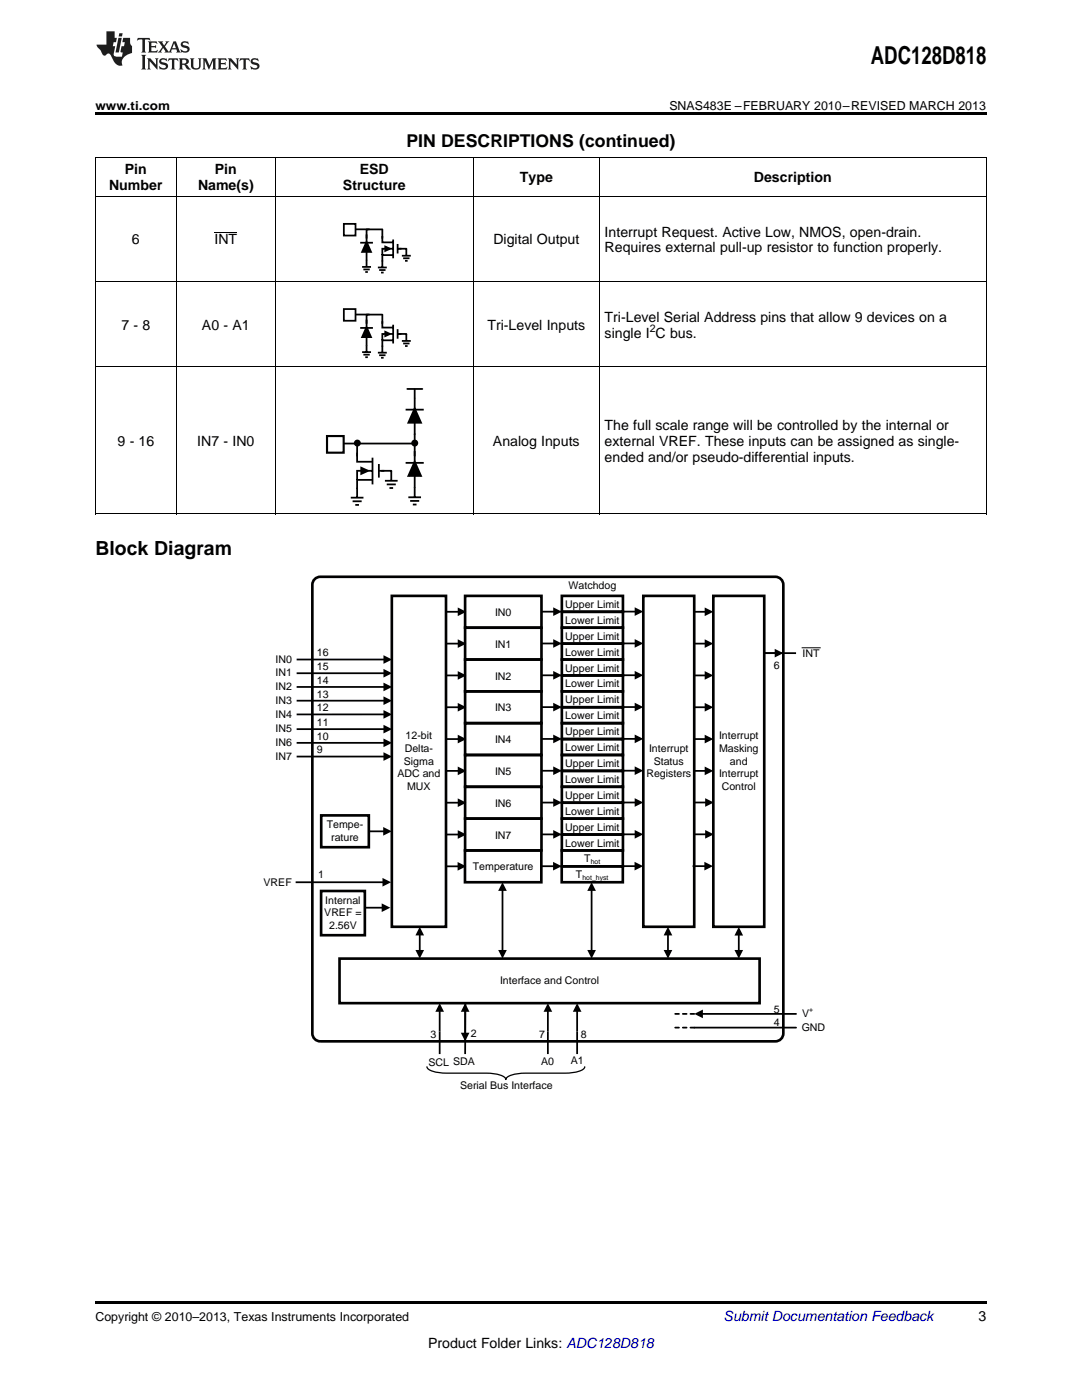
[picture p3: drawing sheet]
<svg xmlns="http://www.w3.org/2000/svg" width="216mm" height="279mm" viewBox="0 0 216 279" stroke-linecap="round" stroke-linejoin="round" font-family="sans-serif">
<path d="M19 259.7h177.8v.5h-177.8z" fill="#000"/>
<path d="M78.2 118.9h10.8v66.1h-10.8z" fill-rule="evenodd" fill="#fff"/>
<path d="M62.6 115.8l.8-.6 .5-.1h90.8a1.59 1.59 0 0 1 1.6 1.6v89.5a1.59 1.59 0 0 1-1.6 1.6h-90.8a1.59 1.59 0 0 1-1.6-1.6v-89.5zM78.2 118.9h10.8v66.1h-10.8z" fill="none" stroke="#000" stroke-width=".53"/>
<path d="M142.3 118.9h10.2v66.1h-10.2z" fill-rule="evenodd" fill="#fff"/>
<path d="M142.3 118.9h10.2v66.1h-10.2z" fill="none" stroke="#000" stroke-width=".53"/>
<path d="M59.2 131.6h17.5M59.2 134.4h17.5M59.2 137.1h17.5M59.2 139.8h17.5M152.5 130.4h2.3M76.7 142.6h-17.5M76.7 145.5h-17.5M76.7 148.3h-17.5" fill="none" stroke="#000" stroke-width=".35"/>
<path d="M76.5 130.8l1.7 .8-1.7 .9zM76.5 133.5l1.7 .9-1.7 .8zM76.5 136.2l1.7 .9-1.7 .9zM76.5 139l1.7 .8-1.7 .9zM154.6 129.5l1.7 .9-1.7 .8zM76.5 141.7l1.7 .9-1.7 .8zM76.5 144.7l1.7 .8-1.7 .9zM76.5 147.4l1.7 .9-1.7 .8z" fill="#000"/>
<path d="M67.7 191.3h83.9v8.9h-83.9z" fill-rule="evenodd" fill="#fff"/>
<g fill="none" stroke="#000" stroke-width=".53">
<path d="M92.8 118.9h15.2v6.4h-15.2zM112.1 118.9h12.2v3.2h-12.2zM92.8 125.3h15.2v6.3h-15.2zM92.8 131.6h15.2v6.4h-15.2zM92.8 138h15.2v6.3h-15.2zM112.1 122.1h12.2v3.2h-12.2zM112.1 125.3h12.2v3.1h-12.2zM112.1 128.4h12.2v3.2h-12.2zM112.1 131.6h12.2v3.2h-12.2zM112.1 134.8h12.2v3.2h-12.2zM112.1 138h12.2v3.1h-12.2zM92.8 144.3h15.2v6.4h-15.2z"/>
<path d="M92.8 150.7h15.2v6.3h-15.2zM112.1 141.1h12.2v3.2h-12.2zM112.1 144.3h12.2v3.2h-12.2zM112.1 147.5h12.2v3.2h-12.2zM112.1 150.7h12.2v3.1h-12.2zM112.1 153.8h12.2v3.2h-12.2zM67.7 191.3h83.9v8.9h-83.9z"/>
</g>
<g fill="none" stroke="#000" stroke-width=".35">
<path d="M89 134.8h2.6M89 122.1h2.6M89 128.4h2.6M108 122.1h2.6M108 128.4h2.6M108 134.8h2.6M124.3 122.1h2.6M124.3 128.4h2.6M124.3 134.8h2.6M138.3 134.8h2.5M138.3 122.1h2.5M138.3 128.4h2.5"/>
<path d="M89 141.1h2.6M89 153.8h2.6M89 147.5h2.6M108 141.1h2.6M108 147.5h2.6M108 153.8h2.6M124.3 141.1h2.6M124.3 147.5h2.6M124.3 153.8h2.6M138.3 141.1h2.5M138.3 153.8h2.5M138.3 147.5h2.5"/>
<path d="M100.3 177.6v12.2M118 177.6v12.2M133.3 186.5v3.3M147.4 186.5v3.3M87.7 201.7v8.7M92.8 201.7v4.6M92.9 200.1l-.1 10.3M109.3 201.7v8.7"/>
</g>
<g fill="#000">
<path d="M91.3 121.2l1.8 .9-1.8 .9zM91.3 127.6l1.8 .8-1.8 .9zM91.3 133.9l1.8 .9-1.8 .9zM110.4 121.2l1.7 .9-1.7 .8zM110.4 127.6l1.7 .8-1.7 .9zM110.4 133.9l1.7 .9-1.7 .8zM126.6 121.2l1.8 .9-1.8 .8zM126.6 127.5l1.8 .9-1.8 .9zM126.6 133.9l1.8 .9-1.8 .8zM140.6 121.2l1.7 .9-1.7 .9zM140.6 127.6l1.7 .8-1.7 .9zM140.6 133.9l1.7 .9-1.7 .9z"/>
<path d="M91.3 140.3l1.8 .8-1.8 .9zM91.3 146.6l1.8 .9-1.8 .9zM91.3 153l1.8 .8-1.8 .9zM110.4 140.3l1.7 .8-1.7 .9zM110.4 146.6l1.7 .9-1.7 .8zM110.4 153l1.7 .8-1.7 .9zM126.6 140.2l1.8 .9-1.8 .9zM126.6 146.6l1.8 .9-1.8 .8zM126.6 152.9l1.8 .9-1.8 .9zM140.6 140.3l1.7 .8-1.7 .9zM140.6 146.6l1.7 .9-1.7 .9zM140.6 153l1.7 .8-1.7 .9z"/>
<path d="M100.3 176.1l.8 1.7h-1.7zM118 176.1l.9 1.7h-1.7zM99.4 189.6h1.7l-.8 1.7zM117.2 189.6h1.7l-.9 1.7zM133.3 185l.8 1.7h-1.7zM132.4 189.6h1.7l-.8 1.7zM147.4 185l.9 1.7h-1.7zM146.6 189.6h1.7l-.9 1.7zM87.7 200.2l.9 1.7h-1.7zM92.8 200.2l.9 1.7h-1.7zM92 206.1h1.7l-.9 1.7zM109.3 200.2l.9 1.7h-1.7z"/>
</g>
<path d="M128.4 118.9h10.1v66.1h-10.1z" fill-rule="evenodd" fill="#fff"/>
<path d="M128.4 118.9h10.1v66.1h-10.1zM92.8 157h15.2v6.4h-15.2zM112.1 157h12.2v3.2h-12.2zM92.8 163.4h15.2v6.3h-15.2zM112.1 160.2h12.2v3.2h-12.2zM112.1 163.4h12.2v3.1h-12.2zM112.1 166.5h12.2v3.2h-12.2z" fill="none" stroke="#000" stroke-width=".53"/>
<g fill="none" stroke="#000" stroke-width=".35">
<path d="M152.4 130.3l6.4 .1M76.7 151h-17.5M76.5 176.1h-17.5M89 160.2h2.6M89 166.5h2.6M108 160.2h2.6M108 166.5h2.6M124.3 160.2h2.6M124.3 166.5h2.6M83.8 186.5v3.3M115.2 201.7v8.7M134.7 202.3h.8"/>
<path d="M134.7 205.1h.8M136.2 202.3h.8M136.2 205.1h.8M137.8 202.3h.7M137.8 205.1h21.1M140 202.3h18.9"/>
</g>
<path d="M76.5 150.1l1.7 .9-1.7 .8zM91.3 159.3l1.8 .9-1.8 .9zM110.4 159.3l1.7 .9-1.7 .8zM126.6 159.3l1.8 .9-1.8 .8zM76.3 175.2l1.7 .9-1.7 .8zM91.3 165.7l1.8 .8-1.8 .9zM110.4 165.7l1.7 .8-1.7 .9zM126.6 165.6l1.8 .9-1.8 .9zM83.8 185l.8 1.7h-1.7zM82.9 189.6h1.7l-.8 1.7zM115.2 200.2l.8 1.7h-1.7zM138.5 202.3l1.8-.8v1.7z" fill="#000"/>
<path d="M85.2 212.9a1.65 1.65 0 0 0 1.5 1l2.4 .3h8.8a5 5 0 0 1 2.9 1l.1 .2a1.65 1.65 0 0 1 1.5-.9l2.5-.3 8.7-.1a5 5 0 0 0 3-.9l.1-.3" fill="none" stroke="#000" stroke-width=".25"/>
<path d="M160 129.3h3.8" fill="none" stroke="#000" stroke-width=".2"/>
<path d="M64.1 177.8h8.7v8.8h-8.7z" fill-rule="evenodd" fill="#fff"/>
<path d="M64.1 177.8h8.7v8.8h-8.7z" fill="none" stroke="#000" stroke-width=".53"/>
<path d="M138.4 160.2h2.5M138.4 166.5h2.5M72.8 181.2h3.6" fill="none" stroke="#000" stroke-width=".35"/>
<path d="M140.7 159.3l1.7 .9-1.7 .8zM140.7 165.6l1.7 .9-1.7 .9zM76.2 180.3l1.7 .9-1.7 .8z" fill="#000"/>
<path d="M64.1 162.7h9.5v6.4h-9.5z" fill-rule="evenodd" fill="#fff"/>
<path d="M64.1 162.7h9.5v6.4h-9.5zM92.8 169.7h15.2v6.4h-15.2zM112.1 169.7h12.2v3.2h-12.2zM112.1 172.9h12.2v3.2h-12.2z" fill="none" stroke="#000" stroke-width=".53"/>
<path d="M73.6 165.9h3.1M89 172.9h2.5M108 172.9h2.6M124.3 172.9h2.5M138.2 172.9h2.6" fill="none" stroke="#000" stroke-width=".35"/>
<path d="M82.7 81.5l1.3 2.9h-2.5zM82.7 92.1l1.3 2.9h-2.5zM76.5 165.1l1.7 .8-1.7 .9zM91.3 172l1.7 .9-1.7 .9zM110.4 172l1.7 .9-1.7 .8zM126.6 172l1.7 .9-1.7 .8zM140.6 172l1.7 .9-1.7 .8z" fill="#000"/>
<path d="M19.1 73.2v29.4M35.2 73.2v29.4M54.9 73.2v29.4M94.4 73.2v29.4M119.5 73.2v29.4M196.8 73.2v29.4M19 102.5h177.8" fill="none" stroke="#000" stroke-width=".2"/>
<path d="M82.7 79.4v19.7M68.7 88.5h14M80.9 81.8h3.7M80.9 92.4h3.7M81.5 99.2h2.5M81.8 100h1.8M82.7 81.5l1.3 2.9h-2.5zM82.7 92.1l1.3 2.9h-2.5zM82.4 100.7h.7" fill="none" stroke="#000" stroke-width=".36"/>
<path d="M65.3 87h3.3v3.3h-3.3z" fill-rule="evenodd" fill="#fff"/>
<path d="M65.3 87h3.3v3.3h-3.3z" fill="none" stroke="#000" stroke-width=".43"/>
<g fill="none" stroke="#000" stroke-width=".36">
<path d="M81.3 77.6h3M82.7 77.7v1.7M70 99.3h2.5M71.3 90.3v1.9h2.9M71.3 97.3v1.9M71.3 88.5v2.5M72.1 93.3l1.3 .7-1.3 .6zM74.2 95.8h-2.9v1.8M74.3 94h-3v1.8M74.3 91.3v5.4M75.6 92.6v2.7M75.8 94h.9"/>
<path d="M76.1 94l2 .1M76.8 95.9h2.5M77.2 96.7h1.8M77.7 97.4h.7M78.1 94v1.9M70.4 100h1.8M70.9 100.8h.7"/>
<circle cx="71.3" cy="88.4" r=".51"/>
<circle cx="82.8" cy="88.4" r=".51"/>
</g>
<g fill="#000">
<path d="M73.1 65.3l.9 2h-1.7zM72.1 93.3l1.3 .7-1.3 .6z"/>
<circle cx="71.3" cy="88.4" r=".51"/>
<circle cx="82.8" cy="88.4" r=".51"/>
</g>
<path d="M19.1 56.2v17M35.2 56.2v17M54.9 56.2v17M94.4 56.2v17M119.5 56.2v17M196.8 56.2v17M19 73.2h177.8" fill="none" stroke="#000" stroke-width=".2"/>
<path d="M71 62.8h2.7M71.9 65.4h2.5M72.3 70.3h1.7M72.5 70.8h1.3M72.9 71.3h.5M73.1 65.3l.9 2h-1.7zM73.1 63.8v6.4M76.3 62.8h-3.2v1.7" fill="none" stroke="#000" stroke-width=".35"/>
<path d="M68.6 61.7h2.3v2.3h-2.3z" fill-rule="evenodd" fill="#fff"/>
<g fill="none" stroke="#000" stroke-width=".35">
<path d="M71 45.8h2.7M71.9 48.4h2.5M72.3 53.3h1.7M72.5 53.8h1.3M72.9 54.3h.5M73.1 48.3l.9 2h-1.7zM73.1 46.8v6.4M76.3 45.8h-3.2v1.7M68.6 61.7h2.3v2.3h-2.3zM75.4 70.4h1.8M75.7 70.9h1.2M76 71.4h.5"/>
<path d="M76.3 64.1v1.3h2M76.3 69v1.3M76.3 62.8v1.8M76.9 66.2l.9 .4-.9 .5zM78.3 67.9h-2v1.3M78.4 66.6h-2.1v1.3M78.4 64.8v3.7M79.3 65.7v1.9M79.5 66.6h.6M79.7 66.6l1.4 .1M80.2 68h1.8M80.4 68.5h1.3"/>
<path d="M80.8 69.1h.5M81.1 66.6v1.4"/>
</g>
<path d="M73.1 48.3l.9 2h-1.7zM76.9 66.2l.9 .4-.9 .5z" fill="#000"/>
<path d="M19.1 39.2v17M35.2 39.2v17M54.9 39.2v17M94.4 39.2v17M119.5 39.2v17M196.8 39.2v17M19 56.2h177.8" fill="none" stroke="#000" stroke-width=".2"/>
<path d="M68.6 44.7h2.3v2.3h-2.3z" fill-rule="evenodd" fill="#fff"/>
<g fill="none" stroke="#000" stroke-width=".35">
<path d="M68.6 44.7h2.3v2.3h-2.3zM75.4 53.4h1.8M75.7 53.9h1.2M76 54.4h.5M76.3 47.1v1.3h2M76.3 52v1.3M76.3 45.8v1.7M76.9 49.2l.9 .4-.9 .5zM78.3 50.9h-2v1.3M78.4 49.6h-2.1v1.3M78.4 47.8v3.7M79.3 48.7v1.9"/>
<path d="M79.5 49.6h.6M79.7 49.6l1.4 .1M80.2 51h1.8M80.4 51.5h1.3M80.8 52.1h.5M81.1 49.6v1.4"/>
</g>
<path d="M76.9 49.2l.9 .4-.9 .5z" fill="#000"/>
<path d="M19 39.2h177.8M19 31.3h177.8M19.1 31.4v7.8M35.2 31.4v7.8M54.9 31.4v7.8M94.4 31.4v7.8M119.5 31.4v7.8M196.8 31.4v7.8" fill="none" stroke="#000" stroke-width=".2"/>
<path d="M19 22.5h177.8v.5h-177.8z" fill="#000"/>
<g fill="#231f20">
<path d="M27.5 7.6l-.1 .5 .4-.2h.6v.1v2.1l-.2 .4h1l-.3-.4v-2.1l.1-.1h.5l.5 .2-.2-.5zM29.5 8.3l.2 .3v1.5l-.2 .4h1.8l.2-.6a1.04 1.04 0 0 1-1.3 .2v-.7h.6l.3 .2v-.6l-.3 .2h-.6v-.6l.8-.1 .4 .3-.2-.5zM31.5 8.3l.9 1.1-.9 1.1h.8l-.2-.2 .5-.7 .4 .7-.2 .2h1.5l-.1-.2 .1-.4h.9l.1 .4-.2 .2h1l-.3-.3-.7-1.9h-.5l-.9 2-.8-1 .9-1h-.8l.1 .3-.3 .5-.4-.6 .2-.2zM34.7 8.6l.4 1h-.7zM36.3 8.4a.63 .63 0 0 0-.2 .7 .63 .63 0 0 0 .6 .4l.6 .2 .1 .2a.75 .75 0 0 1-.7 .4 .75 .75 0 0 1-.6-.5l.1 .7 .1-.1a1.11 1.11 0 0 0 1.5-.6 1.13 1.13 0 0 0-1.2-.8l-.1-.4a1.04 1.04 0 0 1 1.2 .2l-.2-.5-.1 .1-.5-.2zM28.2 10.9l.2 .4v2.2l-.2 .4h1l-.3-.4v-2.2l.3-.4zM29.3 11.6l.3 .4v1.5l-.3 .4h.8l-.2-.4v-1.3l1.5 1.7v-1.9l.2-.4h-.7l.2 .4v.9l-1.1-1.3zM32 11.8a.62 .62 0 0 0-.2 .7 .62 .62 0 0 0 .6 .4l.6 .1 .1 .3a.76 .76 0 0 1-.7 .3 .76 .76 0 0 1-.6-.4l.1 .7 .1-.1a1.11 1.11 0 0 0 1.5-.6 1.13 1.13 0 0 0-1.2-.8l-.1-.4a1.04 1.04 0 0 1 1.2 .2l-.2-.6-.1 .1-.5-.1zM33.7 11.6l-.2 .6a.61 .61 0 0 1 .8-.3v1.6l-.2 .4h.9l-.2-.4v-1.6a.63 .63 0 0 1 .8 .3l-.2-.6zM35.6 11.6l.3 .4v1.5l-.3 .4h1l-.2-.2v-.8l.5 .2a.76 .76 0 0 0 1.2 .7l-1-1a.58 .58 0 0 0 .6-.5 .58 .58 0 0 0-.5-.6zM36.4 11.9h.1a.45 .45 0 0 1 .5 .1 .45 .45 0 0 1 .1 .5l-.7 .2zM37.9 11.6l.2 .2a2.17 2.17 0 0 0 .3 1.9 .99 .99 0 0 0 1.6-.6v-1.1l.2-.4h-.7l.2 .2a1.92 1.92 0 0 1-.2 1.8 .6 .6 0 0 1-.9-.5v-1.1l.2-.4zM40.4 11.6l.2 .4v1.5l-.2 .4h.7l-.2-.4v-1.4l.8 1.8 .8-1.8v1.4l-.2 .4h.9l-.2-.4v-1.5l.2-.4h-.8l-.6 1.5-.6-1.5zM43.4 11.6l.2 .4v1.5l-.2 .4h1.8l.2-.6a1.04 1.04 0 0 1-1.3 .1v-.6h.5l.4 .2v-.6l-.4 .2h-.5v-.7h.8l.3 .3-.1-.6zM45.5 11.6l.2 .4v1.5l-.2 .4h.7l-.2-.4v-1.3l1.5 1.7v-1.9l.2-.4h-.7l.2 .4v.9l-1.1-1.3zM47.9 11.6l-.1 .6a.61 .61 0 0 1 .8-.3v1.6l-.3 .4h1l-.3-.4 .1-1.6a.63 .63 0 0 1 .7 .3l-.1-.6zM50.2 11.8a.62 .62 0 0 0-.2 .7 .62 .62 0 0 0 .6 .4l.6 .1 .2 .3a.76 .76 0 0 1-.8 .3 .76 .76 0 0 1-.6-.4l.1 .7 .2-.1a1.11 1.11 0 0 0 1.5-.6 1.13 1.13 0 0 0-1.3-.8l-.1-.4a1.04 1.04 0 0 1 1.2 .2l-.1-.6-.2 .1-.5-.1z"/>
<path d="M21.2 6.3v2.6h-1.9l.1 .4 .7 .9a.91 .91 0 0 0 1 .8 .56 .56 0 0 1 .5-.3 .56 .56 0 0 1 .5 .3l.4 .8a1.53 1.53 0 0 0 1.9 1.2 1.54 1.54 0 0 1 1-2.1l.9-.3v-1.4a1.52 1.52 0 0 1-.3-1.6h-1.4l-.2 .8h.5l-.2 .8h-.4l-.2 1v.2l.4 .1-.2 .8a1.93 1.93 0 0 1-1.6-.3l.3-1.8h-.5l.2-.8h.4l.2-.8h-.4v-1.3zM23.6 7.6l-.6 2.9h.7l.6-2.9zM23.8 6.6l-.1 .7h.6l.2-.7z"/>
</g>
<path d="M42.8 46.3h4.5" fill="none" stroke="#000" stroke-width=".2"/>
<text font-size="4.9" x="173.8" y="12.8">ADC128D818</text>
<text font-size="3.9" x="19" y="110.7">Block Diagram</text>
<text font-size="3.5" x="81.1" y="29.3">PIN DESCRIPTIONS (continued)</text>
<g font-size="2.8">
<text x="24.9" y="34.8">Pin</text>
<text x="42.9" y="34.8">Pin</text>
<text x="71.8" y="34.8">ESD</text>
<text x="21.8" y="38">Number</text>
<text x="39.5" y="38">Name(s)</text>
<text x="68.4" y="38">Structure</text>
<text x="103.8" y="36.4">Type</text>
<text x="150.4" y="36.4">Description</text>
<text x="120.6" y="47.2">Interrupt Request. Active Low, NMOS, open-drain.</text>
<text x="26.3" y="48.8">6</text>
<text x="42.8" y="48.8">INT</text>
<text x="98.5" y="48.8">Digital Output</text>
<text x="120.6" y="50.4">Requires external pull-up resistor to function properly.</text>
<text x="24.2" y="65.8">7 - 8</text>
<text x="40.3" y="65.8">A0 - A1</text>
<text x="97.3" y="65.8">Tri-Level Inputs</text>
<text x="120.6" y="64.2">Tri-Level Serial Address pins that allow 9 devices on a</text>
<text x="120.6" y="67.4">single I C bus.</text>
<text x="23.5" y="89">9 - 16</text>
<text x="39.4" y="89">IN7 - IN0</text>
<text x="98.4" y="89">Analog Inputs</text>
<text x="120.6" y="85.8">The full scale range will be controlled by the internal or</text>
<text x="120.6" y="89">external VREF. These inputs can be assigned as single-</text>
<text x="120.6" y="92.1">ended and/or pseudo-differential inputs.</text>
<text x="195.3" y="263.6">3</text>
<text x="85.4" y="269">Product Folder Links: ADC128D818</text>
</g>
<text font-size="2.8" fill="#0000c8" x="144.4" y="263.6">Submit Documentation Feedback</text>
<g font-size="2.5">
<text x="19" y="21.9">www.ti.com</text>
<text x="133.6" y="21.9">SNAS483E –FEBRUARY 2010–REVISED MARCH 2013</text>
<text x="19" y="263.6">Copyright © 2010–2013, Texas Instruments Incorporated</text>
</g>
<g font-size="2.1">
<text x="129.6" y="66.3">2</text>
<text x="113.4" y="117.6">Watchdog</text>
<text x="98.8" y="122.9">IN0</text>
<text x="112.8" y="121.3">Upper Limit</text>
<text x="112.8" y="124.5">Lower Limit</text>
<text x="63.2" y="131">16</text>
<text x="98.8" y="129.3">IN1</text>
<text x="112.8" y="127.7">Upper Limit</text>
<text x="112.8" y="130.8">Lower Limit</text>
<text x="160.2" y="131.2">INT</text>
<text x="55" y="132.3">IN0</text>
<text x="55" y="135">IN1</text>
<text x="55" y="137.7">IN2</text>
<text x="63.2" y="133.7">15</text>
<text x="63.2" y="136.5">14</text>
<text x="98.8" y="135.6">IN2</text>
<text x="112.8" y="134">Upper Limit</text>
<text x="112.8" y="137.2">Lower Limit</text>
<text x="154.4" y="133.5">6</text>
<text x="55" y="140.5">IN3</text>
<text x="55" y="143.2">IN4</text>
<text x="63.2" y="139.2">13</text>
<text x="63.2" y="141.9">12</text>
<text x="98.8" y="142">IN3</text>
<text x="112.8" y="140.4">Upper Limit</text>
<text x="112.8" y="143.5">Lower Limit</text>
<text x="55" y="146.1">IN5</text>
<text x="55" y="148.9">IN6</text>
<text x="63.2" y="144.9">11</text>
<text x="63.2" y="147.6">10</text>
<text x="80.9" y="147.5">12-bit</text>
<text x="98.8" y="148.3">IN4</text>
<text x="112.8" y="146.7">Upper Limit</text>
<text x="112.8" y="149.9">Lower Limit</text>
<text x="143.5" y="147.5">Interrupt</text>
<text x="55" y="151.6">IN7</text>
<text x="63.2" y="150.4">9</text>
<text x="79.3" y="155.1">ADC and</text>
<text x="80.6" y="152.6">Sigma</text>
<text x="80.8" y="150">Delta-</text>
<text x="98.8" y="154.7">IN5</text>
<text x="112.8" y="153.1">Upper Limit</text>
<text x="129" y="155.1">Registers</text>
<text x="129.5" y="150">Interrupt</text>
<text x="130.4" y="152.6">Status</text>
<text x="143.5" y="150">Masking</text>
<text x="143.5" y="155.1">Interrupt</text>
<text x="145.6" y="152.6">and</text>
<text x="81.2" y="157.7">MUX</text>
<text x="98.8" y="161">IN6</text>
<text x="112.8" y="156.2">Lower Limit</text>
<text x="112.8" y="159.4">Upper Limit</text>
<text x="144" y="157.7">Control</text>
<text x="65.2" y="165.3">Tempe-</text>
<text x="66.1" y="167.8">rature</text>
<text x="98.8" y="167.4">IN7</text>
<text x="112.8" y="162.6">Lower Limit</text>
<text x="112.8" y="165.8">Upper Limit</text>
<text x="94.3" y="173.7">Temperature</text>
<text x="112.8" y="168.9">Lower Limit</text>
<text x="116.6" y="172.1">T</text>
<text x="52.6" y="176.9">VREF</text>
<text x="63.5" y="175.2">1</text>
<text x="114.9" y="175.3">T</text>
<text x="64.7" y="182.9">VREF =</text>
<text x="64.9" y="180.3">Internal</text>
<text x="65.7" y="185.4">2.56V</text>
<text x="99.8" y="196.4">Interface and Control</text>
<text x="154.4" y="202.1">5</text>
<text x="160.1" y="203">V</text>
<text x="85.9" y="207.1">3</text>
<text x="93.9" y="207">2</text>
<text x="107.6" y="207.1">7</text>
<text x="115.9" y="207.2">8</text>
<text x="154.4" y="204.8">4</text>
<text x="160" y="205.7">GND</text>
<text x="85.5" y="212.7">SCL SDA</text>
<text x="108" y="212.5">A0</text>
<text x="113.9" y="212.4">A1</text>
<text x="91.8" y="217.4">Serial Bus Interface</text>
</g>
<g font-size="1.4">
<text x="117.9" y="172.4">hot</text>
<text x="116.2" y="175.6">hot_hyst</text>
<text x="161.5" y="202">+</text>
</g>
</svg>
